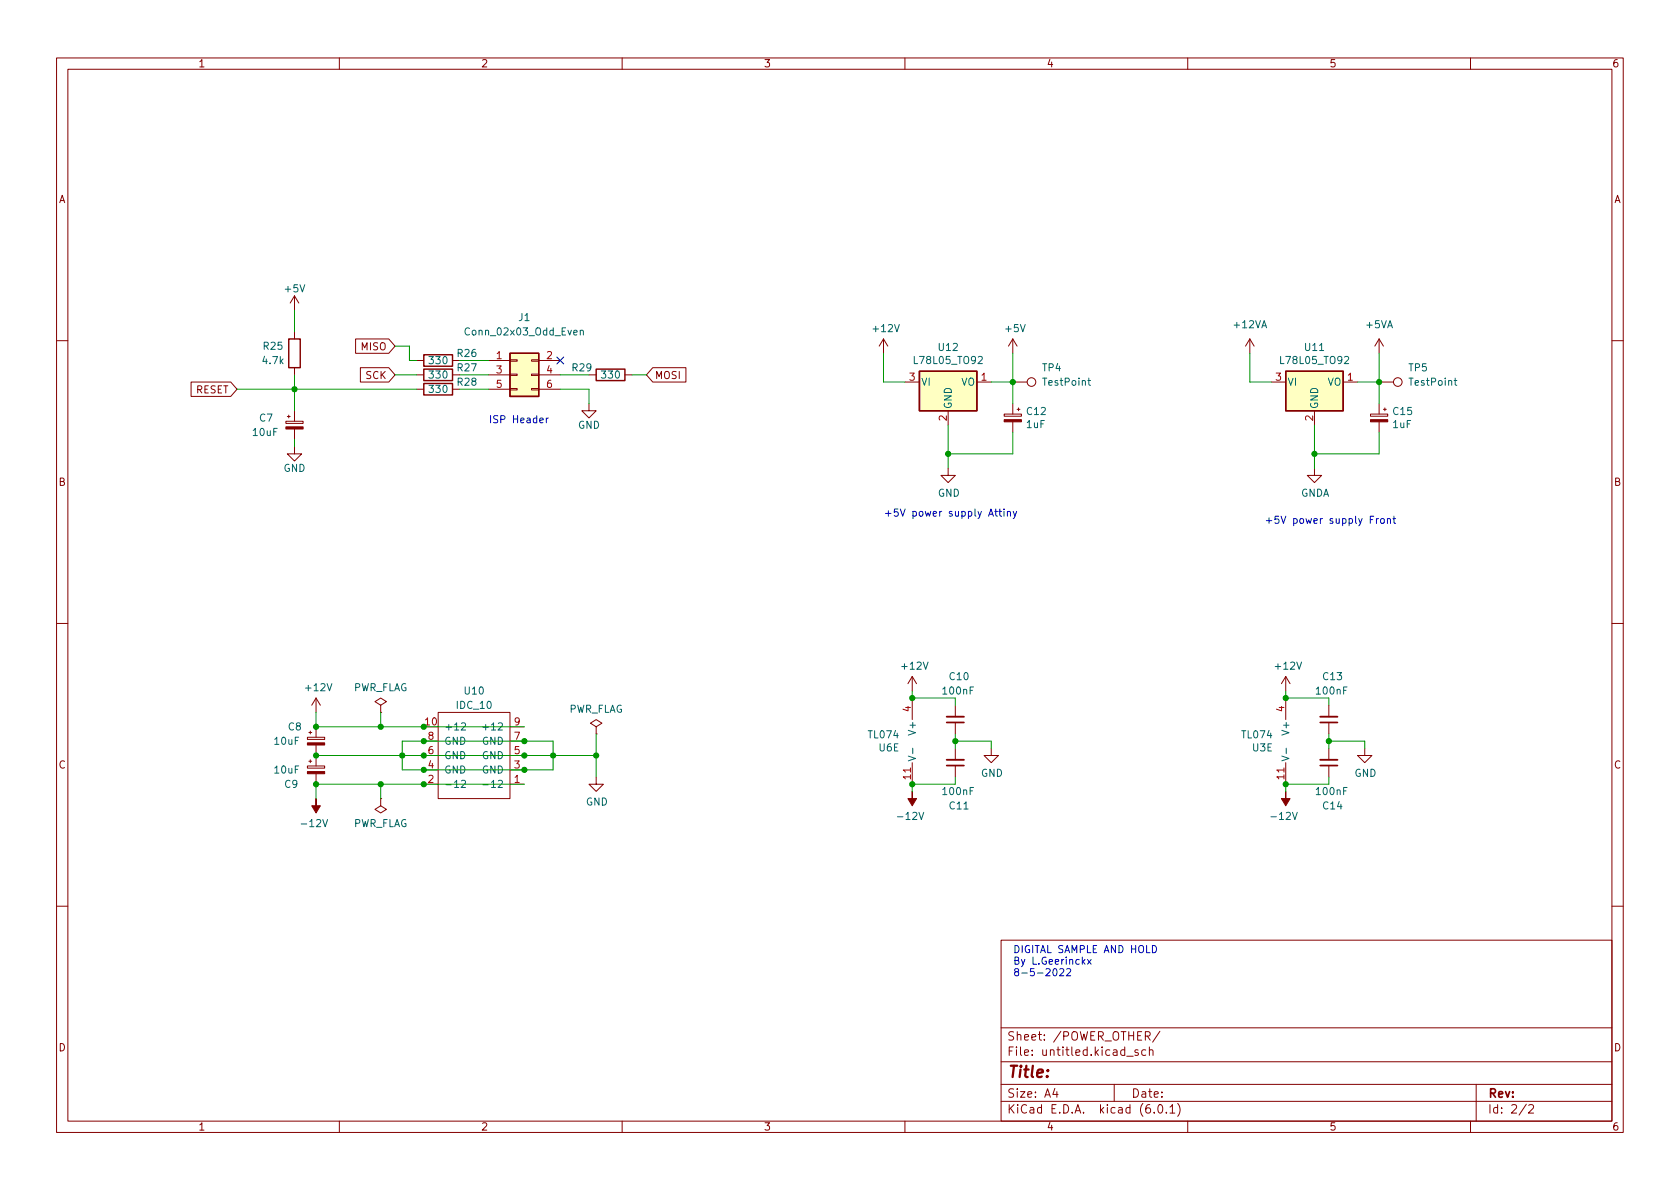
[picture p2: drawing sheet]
<svg xmlns="http://www.w3.org/2000/svg" width="297mm" height="210mm" viewBox="0 0 297 210" stroke-linecap="round" stroke-linejoin="round" font-family="sans-serif">
<g fill="none" stroke="#840000" stroke-width=".18">
<path d="M10 10.2h277v190.1h-277zM12 12.2h273v186.1h-273zM60 10.2v2M110 10.2v2M160 10.2v2M210 10.2v2M260 10.2v2M52.1 52.3v2.6M52.1 58.7v1.2M52.1 52.3l.7 1.3M52.1 52.3l-.8 1.3M62.9 59.9h5.8l1.1 1.3-1.1 1.3h-5.8z"/>
<path d="M156.2 59.9l-.8 1.3M156.2 59.9v2.6M156.2 59.9l.8 1.3M179.1 59.9v2.6M179.1 59.9l-.8 1.3M179.1 59.9l.7 1.3M221 59.9l-.8 1.3M221 59.9v2.6M221 59.9l.7 1.3M243.8 59.9l-.7 1.3M243.8 59.9v2.6M243.8 59.9l.8 1.3"/>
<path d="M10 60.2h2M33.8 67.6h7l1.1 1.2-1.1 1.3h-7zM50.5 74.5h3.1v.4h-3.1zM50.8 73.7h.5M51.1 73.4v.5M52.1 79v1.3h-1.3l1.3 1.2 1.2-1.2h-1.2M52.1 65v1.3M52.1 72.6v1.9M52.1 75.9v1.8M63.7 65h5l1.1 1.3-1.1 1.3h-5zM73.7 66.3h1.2M73.7 63.7h1.2"/>
<path d="M73.7 68.8h1.2M80 66.3h1.3M80 63.7h1.3M80 68.8h1.3M86.4 66.3h3.8M86.4 63.7h3.8M86.4 68.8h3.8M90.2 68.7h1.2v.3h-1.2zM90.2 66.2h1.2v.2h-1.2zM90.2 63.6h1.2v.3h-1.2zM94 68.7h1.2v.3h-1.2zM94 66.2h1.2v.2h-1.2z"/>
<path d="M94 63.6h1.2v.3h-1.2zM95.2 66.3h3.9M95.2 63.7h3.9M95.2 68.8h3.9M104.1 71.4v1.2h-1.2l1.2 1.3 1.3-1.3h-1.3M104.1 66.3h1.3M110.5 66.3h1.3M115.4 65h5.9v2.6h-5.9l-1.1-1.3zM160 67.6h2.6M167.6 72.6v2.6M172.7 67.6h2.6M177.5 73.2h3.1v.4h-3.1z"/>
<path d="M179.1 67.6h2.5M179.1 71.4v1.8M179.1 74.6v1.8M179.8 72.4h.5M180.1 72.1v.5M224.8 67.6h2.5M232.4 72.6v2.6M237.5 67.6h2.5M242.3 73.2h3.1v.4h-3.1zM243.8 67.6h2.6M243.8 71.4v1.8M243.8 74.6v1.8"/>
<path d="M244.6 72.4h.5M244.9 72.1v.5M285 60.2h2M167.6 82.8v1.3h1.3l-1.3 1.2-1.2-1.2h1.2M232.4 82.8v1.3h1.3l-1.3 1.2-1.3-1.2h1.3M10 110.2h2M161.3 119.6v2.6M161.3 119.6l-.8 1.3M161.3 119.6l.8 1.3M227.3 119.6v2.6M227.3 119.6l-.7 1.3M227.3 119.6l.8 1.3"/>
<path d="M285 110.2h2M54.4 135.5h3v.3h-3zM54.4 130.4h3v.4h-3zM54.6 134.6h.5M54.6 129.5h.5M54.9 129.3v.5M54.9 134.4v.5M55.9 123.4l-.8 1.3M55.9 123.4v2.6M55.9 128.5v1.9M55.9 131.7v3.8M55.9 136.8v1.9"/>
<path d="M55.9 123.4l.7 1.3M67.3 124.7l1-.6-1-.7-1 .7 1 .6v1.3M67.3 126h.1M74.9 138.7h2.6M74.9 136.1h2.6M74.9 133.6h2.6M74.9 131.1h2.6M77.5 126h12.7v15.2h-12.7zM90.2 138.7h2.5M90.2 136.1h2.5M90.2 133.6h2.5M90.2 131.1h2.5"/>
<path d="M90.2 128.5h2.5M105.4 128.5l1-.6-1-.7-1 .7 1 .6v1.3M105.4 129.8h.1M105.4 137.4v1.3h1.3l-1.3 1.2-1.3-1.2h1.3M161.3 123.4v3.8M161.3 134.9v3.8M168.9 124.7v2M168.9 127.8v2M168.9 132.3v2.1M168.9 135.4v2M175.3 132.3v1.3h1.2l-1.2 1.3-1.3-1.3h1.3M227.3 123.4v3.8"/>
<path d="M227.3 134.9v3.8M234.9 124.7v2M234.9 127.8v2M234.9 132.3v2.1M234.9 135.4v2M241.3 132.3v1.3h1.3l-1.3 1.3-1.3-1.3h1.3M67.3 141.2v1.3l1 .6-1 .7-1-.7 1-.6M67.3 141.2h.1M10 160.2h2M177 166.3h108v32h-108zM285 160.2h2M60 198.3v2"/>
<path d="M110 198.3v2M160 198.3v2M177 194.8h108M177 191.8h108M177 187.8h108M177 181.8h108M186.5 192.5l-.4 1h1M186.9 193v1M197 191.8v3M199.2 186.8h1.2M201.2 185.7l-.3-.1-.3 .2 .1 .3 .5 .1v.4h-.6M202.5 183.2l.7-.1 .2-.2-.1-.3-.2-.2h-.6v1.5"/>
<path d="M202.6 185.7l-.5-.1-.2 .3v.4l.1 .3h.6M202.9 183.2l.5 .7M203.2 185.8l.2-.2 .4 .1 .1 .9M203.2 185.1v1.5M204.1 196.7v.1M204.9 195.4l.2-.1a.81 .81 0 0 1 .6 .7 .81 .81 0 0 1-.3 .8h-.2a.81 .81 0 0 1-.6-.6 .81 .81 0 0 1 .3-.8zM205.1 182.4l-1.3 1.9M206.2 196.7v.1M206.9 195.8l.4-.5v1.5M206.9 196.8h.8M208.2 195.1a1.72 1.72 0 0 1 0 2.3M210 198.3v2"/>
<path d="M260 198.3v2M261 191.8v6.5M269.9 195.3l-1.3 1.9M270.3 195.5l.6-.2 .2 .2 .1 .3-1 1h1"/>
<circle cx="182.4" cy="67.6" r=".76"/>
<circle cx="247.1" cy="67.6" r=".76"/>
</g>
<g fill="#840000" stroke="#840000" stroke-width=".18">
<path d="M50.5 75.5h3.1v.4h-3.1z"/>
<path d="M227.3 139.9v1.3h.8l-.8 1.3-.7-1.3h.7z"/>
<path d="M55.9 141.2v1.3h.7l-.7 1.3-.8-1.3h.8z"/>
<path d="M54.4 136.4h3v.4h-3z"/>
<path d="M161.3 139.9v1.3h.8l-.8 1.3-.8-1.3h.8z"/>
<path d="M54.4 131.4h3v.3h-3z"/>
<path d="M242.3 74.2h3.1v.4h-3.1z"/>
<path d="M177.5 74.2h3.1v.4h-3.1z"/>
</g>
<g fill="none" stroke="#006464" stroke-width=".18">
<path d="M102.6 58.5l.2-.1 .3 .1v.7M102.6 58.4v.8M192.3 67.3h.5M192.5 66.9v1.1l.3 .1M257.1 67.3h.5M257.3 66.9v1.1l.3 .1M81.6 127.9l.5-.1 .2 .4-.8 .9h.8M81.6 138.1l.5-.1 .2 .3-.8 1h.8M85.4 138.8h1M85.4 128.6h1M160.6 133.7l1.3 .4-1.3 .4M161.4 132.3v1"/>
<path d="M226.6 133.7l1.3 .4-1.3 .4M227.4 132.3v1"/>
</g>
<path d="M167.4 134.4h3M167.4 126.7h3M233.4 134.4h3.1M233.4 126.7h3.1" fill="none" stroke="#840000" stroke-width=".33"/>
<path d="M167.4 135.4h3M167.4 127.8h3M233.4 135.4h3.1M233.4 127.8h3.1" fill="none" stroke="#840000" stroke-width=".3"/>
<path d="M51.1 59.9h2v5.1h-2zM74.9 65.3h5.1v2h-5.1zM74.9 67.8h5.1v2h-5.1zM74.9 62.7h5.1v2.1h-5.1zM90.2 62.5h5v7.6h-5zM105.4 65.3h5.1v2h-5.1zM162.6 65.7h10.1v6.9h-10.1zM227.3 65.7h10.2v6.9h-10.2z" fill="none" stroke="#840000" stroke-width=".25"/>
<g fill="#ffffc2" stroke="#ffffc2" stroke-width=".18">
<path d="M90.2 62.5h5v7.6h-5z"/>
<path d="M162.6 65.7h10.1v6.9h-10.1z"/>
<path d="M227.3 65.7h10.2v6.9h-10.2z"/>
</g>
<g fill="none" stroke="#0000c2" stroke-width=".18">
<path d="M96.6 73.9v.9M97 73.9l-.4 .3M175.9 90.4h.5M176.1 90v1.1l.3 .2M176.6 90.4h.5M176.8 90v1.1l.3 .2M177.5 90v.1M177.5 90.4v.9M178.1 90.6l.2-.2 .3 .1 .1 .8M178.1 90.4v.9M179.1 90.4l.3 .9M179.8 90.4l-.5 1.2-.2 .1"/>
<path d="M242.9 91.3h-.6v1.2M243.4 91.7v.8M243.7 91.7l-.3 .2M244.2 91.8l.3-.1 .3 .2v.4l-.3 .2h-.3l-.1-.2zM245.3 91.8l.2-.1 .3 .1 .1 .7M245.3 91.7v.8M246.3 91.7h.5M246.5 91.3v1.1l.3 .1M186.3 171.3h.2a.68 .68 0 0 1 .4 .6 .68 .68 0 0 1-.4 .7 .84 .84 0 0 1-.2-1.3zM187.4 171.4l.5-.1 .2 .4-.8 .9h.8M188.6 171.4l.5-.1 .2 .4-.8 .9h.8M191.5 170l.3 .5"/>
<path d="M191.8 169.7l-.4 .5M192.3 169.7l.6 .8M192.9 169.7l-.6 .8M203.8 167.2a.64 .64 0 0 1 .7 .6 .64 .64 0 0 1-.7 .7z"/>
</g>
<g fill="none" stroke="#009600" stroke-width=".18">
<path d="M52.1 54.9v3.8M41.9 68.8h31.8M52.1 66.3v6.3M52.1 77.7v1.3M69.8 61.2h2.6v2.5h1.3M69.8 66.3h3.9M81.3 63.7h5.1M81.3 66.3h5.1M81.3 68.8h5.1M99.1 66.3h5M99.1 68.8h5v2.6M111.8 66.3h2.5"/>
<path d="M156.2 62.5v5.1h3.8M167.6 75.2v7.6M175.3 67.6h3.8M179.1 76.4v3.9h-11.5M179.1 62.5v8.9M221 62.5v5.1h3.8M232.4 75.2v7.6M240 67.6h3.8M243.8 62.5v8.9M243.8 76.4v3.9h-11.4M55.9 133.6h49.5M55.9 126v2.5h36.8"/>
<path d="M67.3 126v2.5M67.3 138.7v2.5M71.1 131.1h26.7v5h-26.7zM92.7 138.7h-36.8v2.5M105.4 129.8v7.6M161.3 122.2v1.2h7.6v1.3M168.9 129.8v2.5M168.9 137.4v1.3h-7.6v1.2M168.9 131.1h6.4v1.2M227.3 122.2v1.2h7.6v1.3M234.9 137.4v1.3h-7.6v1.2M234.9 129.8v2.5"/>
<path d="M234.9 131.1h6.4v1.2"/>
</g>
<path d="M98.5 63.1l1.2 1.3M99.7 63.1l-1.2 1.3" fill="none" stroke="#000084" stroke-width=".18"/>
<g fill="#009600" stroke="#009600" stroke-width=".18">
<circle cx="227.3" cy="138.7" r=".46"/>
<circle cx="227.3" cy="123.4" r=".46"/>
<circle cx="234.9" cy="131.1" r=".46"/>
<circle cx="168.9" cy="131.1" r=".46"/>
<circle cx="74.9" cy="136.1" r=".46"/>
<circle cx="92.7" cy="133.6" r=".46"/>
<circle cx="92.7" cy="136.1" r=".46"/>
<circle cx="92.7" cy="131.1" r=".46"/>
<circle cx="161.3" cy="123.4" r=".46"/>
<circle cx="105.4" cy="133.6" r=".46"/>
<circle cx="161.3" cy="138.7" r=".46"/>
<circle cx="97.8" cy="133.6" r=".46"/>
<circle cx="52.1" cy="68.8" r=".46"/>
<circle cx="232.4" cy="80.3" r=".46"/>
<circle cx="243.8" cy="67.6" r=".46"/>
<circle cx="179.1" cy="67.6" r=".46"/>
<circle cx="167.6" cy="80.3" r=".46"/>
<circle cx="71.1" cy="133.6" r=".46"/>
<circle cx="74.9" cy="133.6" r=".46"/>
<circle cx="74.9" cy="138.7" r=".46"/>
<circle cx="74.9" cy="131.1" r=".46"/>
<circle cx="67.3" cy="128.5" r=".46"/>
<circle cx="74.9" cy="128.5" r=".46"/>
<circle cx="55.9" cy="138.7" r=".46"/>
<circle cx="67.3" cy="138.7" r=".46"/>
<circle cx="55.9" cy="133.6" r=".46"/>
<circle cx="55.9" cy="128.5" r=".46"/>
</g>
<text font-size="2.8" fill="#840000" x="178" y="190.6">Title:</text>
<g font-size="2.1" fill="#840000">
<text x="178" y="184">Sheet: /POWER_OTHER/</text>
<text x="178" y="186.7">File: untitled.kicad_sch</text>
<text x="178" y="196.9">KiCad E.D.A. kicad (6.0.1)</text>
<text x="178" y="194.1">Size: A4</text>
<text x="200" y="194.1">Date:</text>
<text x="263" y="194.1">Rev:</text>
<text x="263" y="196.9">Id: 2/2</text>
</g>
<g font-size="1.8" fill="#840000">
<text x="35" y="11.9">1</text>
<text x="85" y="11.9">2</text>
<text x="135" y="11.9">3</text>
<text x="185" y="11.9">4</text>
<text x="235" y="11.9">5</text>
<text x="285" y="11.9">6</text>
<text x="10.3" y="35.9">A</text>
<text x="285.3" y="35.9">A</text>
<text x="63.9" y="61.9">MISO</text>
<text x="34.6" y="69.6">RESET</text>
<text x="64.7" y="67">SCK</text>
<text x="115.7" y="67">MOSI</text>
<text x="10.3" y="85.9">B</text>
<text x="285.3" y="85.9">B</text>
<text x="10.3" y="135.9">C</text>
<text x="285.3" y="135.9">C</text>
<text x="10.3" y="185.9">D</text>
<text x="285.3" y="185.9">D</text>
<text x="35" y="199.9">1</text>
<text x="85" y="199.9">2</text>
<text x="135" y="199.9">3</text>
<text x="185" y="199.9">4</text>
<text x="235" y="199.9">5</text>
<text x="285" y="199.9">6</text>
</g>
<g font-size="1.8" fill="#006464">
<text x="50.5" y="51.7">+5V</text>
<text x="82.6" y="59.3">Conn_02x03_Odd_Even</text>
<text x="91.7" y="56.8">J1</text>
<text x="154.5" y="58.7">+12V</text>
<text x="177.9" y="58.7">+5V</text>
<text x="218.3" y="58">+12VA</text>
<text x="241.6" y="58">+5VA</text>
<text x="46.5" y="64.4">4.7k</text>
<text x="46.6" y="61.8">R25</text>
<text x="76" y="64.4">330</text>
<text x="80.9" y="65.7">R27</text>
<text x="80.9" y="63.1">R26</text>
<text x="101.2" y="65.7">R29</text>
<text x="161.9" y="64.4">L78L05_TO92</text>
<text x="166" y="62">U12</text>
<text x="184.3" y="65.7">TP4</text>
<text x="226.7" y="64.4">L78L05_TO92</text>
<text x="230.8" y="62">U11</text>
<text x="249.1" y="65.7">TP5</text>
<text x="76" y="66.9">330</text>
<text x="76" y="69.5">330</text>
<text x="80.9" y="68.2">R28</text>
<text x="106.5" y="66.9">330</text>
<text x="162.8" y="68.2">VI</text>
<text x="169.9" y="68.2">VO</text>
<text x="184.6" y="68.2">TestPoint</text>
<text x="227.6" y="68.2">VI</text>
<text x="234.7" y="68.2">VO</text>
<text x="249.3" y="68.2">TestPoint</text>
<text x="44.8" y="77.1">10uF</text>
<text x="45.9" y="74.5">C7</text>
<text x="102.2" y="75.8">GND</text>
<text x="168.3" y="72.4" transform="rotate(-90 168.3 72.4)">GND</text>
<text x="181.5" y="75.7">1uF</text>
<text x="181.6" y="73.4">C12</text>
<text x="233" y="72.4" transform="rotate(-90 233 72.4)">GND</text>
<text x="246.3" y="75.7">1uF</text>
<text x="246.4" y="73.4">C15</text>
<text x="50.1" y="83.4">GND</text>
<text x="165.8" y="87.8">GND</text>
<text x="229.9" y="87.8">GNDA</text>
<text x="159.6" y="118.4">+12V</text>
<text x="225.6" y="118.4">+12V</text>
<text x="54.2" y="122.2">+12V</text>
<text x="62.3" y="122.2">PWR_FLAG</text>
<text x="80.8" y="125.3">IDC_10</text>
<text x="82.2" y="122.8">U10</text>
<text x="166.8" y="122.8">100nF</text>
<text x="167.9" y="120.3">C10</text>
<text x="232.9" y="122.8">100nF</text>
<text x="234" y="120.3">C13</text>
<text x="48.6" y="131.7">10uF</text>
<text x="51" y="129.2">C8</text>
<text x="78.5" y="129.2">+12</text>
<text x="78.5" y="131.7">GND</text>
<text x="85.2" y="131.7">GND</text>
<text x="86.2" y="129.2">+12</text>
<text x="100.4" y="126">PWR_FLAG</text>
<text x="153.6" y="130.6">TL074</text>
<text x="161.9" y="129.6" transform="rotate(-90 161.9 129.6)">V+</text>
<text x="219.7" y="130.6">TL074</text>
<text x="228" y="129.6" transform="rotate(-90 228 129.6)">V+</text>
<text x="48.6" y="136.8">10uF</text>
<text x="78.5" y="136.8">GND</text>
<text x="78.5" y="134.2">GND</text>
<text x="85.2" y="136.8">GND</text>
<text x="85.2" y="134.2">GND</text>
<text x="155.4" y="132.9">U6E</text>
<text x="173.4" y="137.4">GND</text>
<text x="221.5" y="132.9">U3E</text>
<text x="239.5" y="137.4">GND</text>
<text x="50.4" y="139.3">C9</text>
<text x="78.5" y="139.3">-12</text>
<text x="86.6" y="139.3">-12</text>
<text x="103.6" y="142.4">GND</text>
<text x="166.8" y="140.6">100nF</text>
<text x="167.9" y="143.1">C11</text>
<text x="232.9" y="140.6">100nF</text>
<text x="234" y="143.1">C14</text>
<text x="53.6" y="146.2">-12V</text>
<text x="62.3" y="146.2">PWR_FLAG</text>
<text x="159" y="145">-12V</text>
<text x="225.1" y="145">-12V</text>
</g>
<g font-size="1.8" fill="#a90000">
<text x="87.8" y="63.5">1</text>
<text x="96.7" y="63.5">2</text>
<text x="87.8" y="66">3</text>
<text x="87.8" y="68.6">5</text>
<text x="96.7" y="66">4</text>
<text x="96.7" y="68.6">6</text>
<text x="160.8" y="67.3">3</text>
<text x="173.5" y="67.3">1</text>
<text x="225.6" y="67.3">3</text>
<text x="238.3" y="67.3">1</text>
<text x="167.4" y="74.4" transform="rotate(-90 167.4 74.4)">2</text>
<text x="232.2" y="74.4" transform="rotate(-90 232.2 74.4)">2</text>
<text x="161" y="125.8" transform="rotate(-90 161 125.8)">4</text>
<text x="227.1" y="125.8" transform="rotate(-90 227.1 125.8)">4</text>
<text x="75.2" y="128.3">10</text>
<text x="75.7" y="130.8">8</text>
<text x="90.9" y="130.8">7</text>
<text x="90.9" y="128.3">9</text>
<text x="75.7" y="135.9">4</text>
<text x="75.7" y="133.3">6</text>
<text x="90.9" y="135.9">3</text>
<text x="90.9" y="133.3">5</text>
<text x="161" y="137.8" transform="rotate(-90 161 137.8)">11</text>
<text x="227.1" y="137.8" transform="rotate(-90 227.1 137.8)">11</text>
<text x="75.7" y="138.4">2</text>
<text x="90.9" y="138.4">1</text>
</g>
<g font-size="1.8" fill="#0000c2">
<text x="86.4" y="74.8">ISP Header</text>
<text x="156.2" y="91.3">+5V power supply Attiny</text>
<text x="223.5" y="92.6">+5V power supply Front</text>
<text x="179.1" y="168.5">DIGITAL SAMPLE AND HOLD</text>
<text x="179.1" y="170.6">By L.Geerinckx</text>
<text x="179.1" y="172.6">8-5-2022</text>
</g>
</svg>
